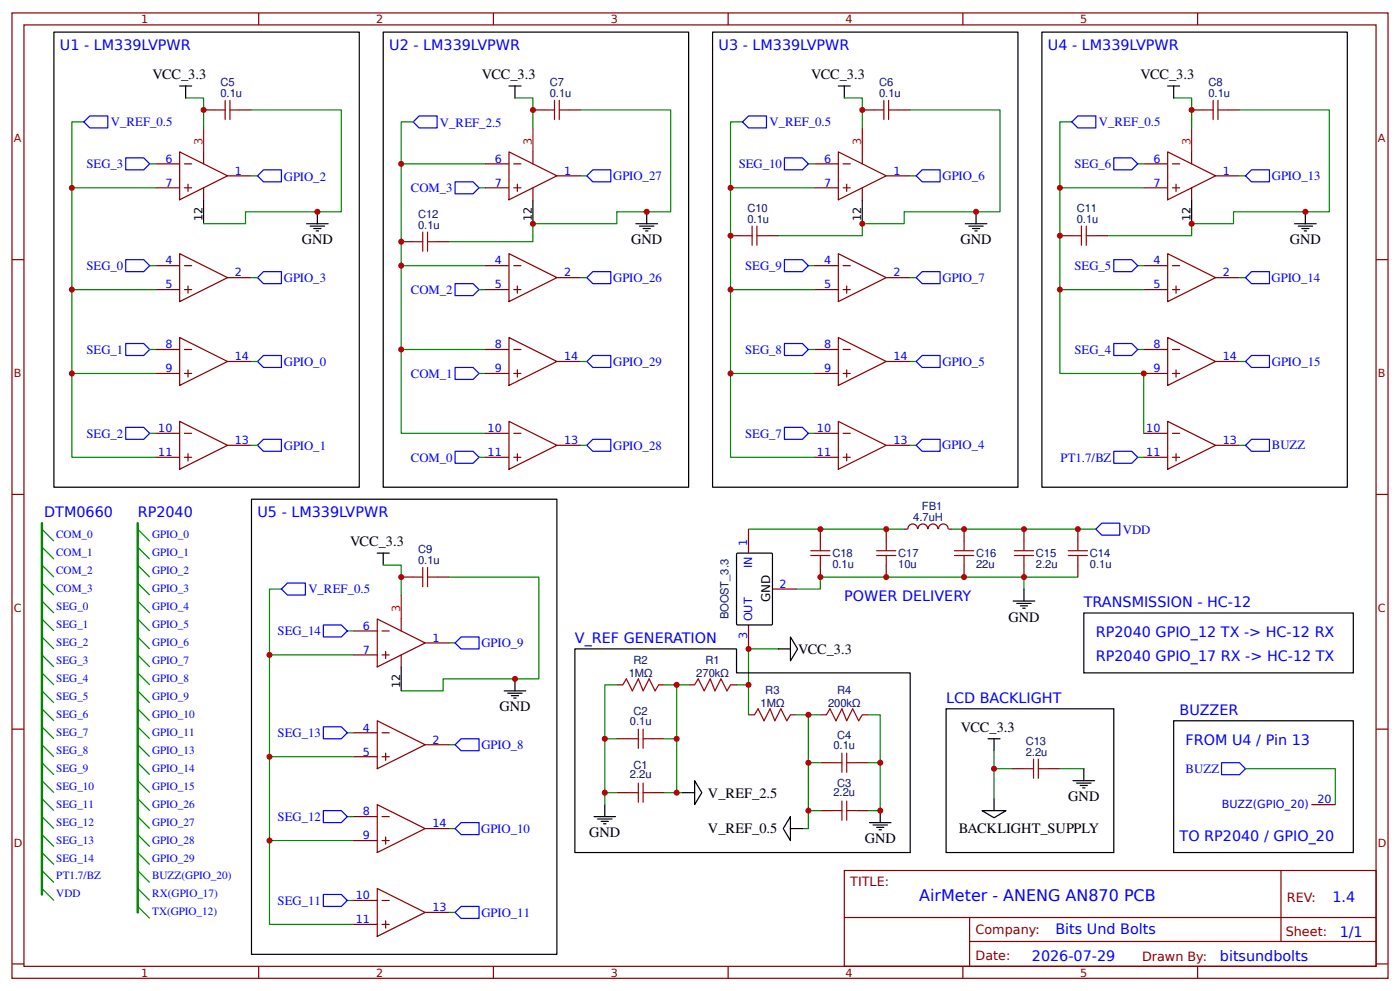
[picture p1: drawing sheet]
<svg xmlns="http://www.w3.org/2000/svg" width="309mm" height="219mm" viewBox="0 0 309 219" stroke-linecap="round" stroke-linejoin="round" font-family="sans-serif">
<g fill="none" stroke="#800" stroke-width=".26">
<path d="M2.6 2.9h304.1v213.2h-304.1zM5.3 5.5h298.7v208h-298.7zM57.1 2.9v2.6M109 2.9v2.6M160.9 2.9v2.6M212.7 2.9v2.6M264.6 2.9v2.6M34.4 36.2h5.3M39.7 33.5l10.6 5.3-10.6 5.3zM40.7 36.2h1.6M45 33.5v2.7M45 24.3h2.6"/>
<path d="M50.3 38.8h5.3M52.9 24.3h2.7M107.2 36.2h5.2M112.4 33.5l10.6 5.3-10.6 5.3zM113.5 36.2h1.6M117.7 24.3h2.7M117.7 33.5v2.7M123 38.8h5.3M125.7 24.3h2.6M179.9 36.2h5.3M185.2 33.5l10.6 5.3-10.6 5.3zM186.3 36.2h1.6"/>
<path d="M190.5 24.3h2.6M190.5 33.5v2.7M195.8 38.8h5.3M198.4 24.3h2.7M252.7 36.2h5.3M258 33.5l10.6 5.3-10.6 5.3zM259 36.2h1.6M263.3 24.3h2.6M263.3 33.5v2.7M268.6 38.8h5.2M271.2 24.3h2.6M2.6 57.4h2.7"/>
<path d="M34.4 41.5h5.3M34.4 58.7h5.3M39.7 56l10.6 5.3-10.6 5.3zM40.7 41.5h1.6M40.7 58.7h1.6M41.5 40.7v1.6M45 41.5v2.6M88.6 53.4h2.7M96.6 53.4h2.6M107.2 41.5h5.2M107.2 58.7h5.2M112.4 56l10.6 5.3-10.6 5.3z"/>
<path d="M113.5 41.5h1.6M113.5 58.7h1.6M114.3 40.7v1.6M117.7 41.5v2.6M161.4 52.1h2.6M169.3 52.1h2.7M179.9 41.5h5.3M179.9 58.7h5.3M185.2 56l10.6 5.3-10.6 5.3zM186.3 41.5h1.6M186.3 58.7h1.6M187.1 40.7v1.6"/>
<path d="M190.5 41.5v2.6M234.2 52.1h2.6M242.1 52.1h2.6M252.7 41.5h5.3M252.7 58.7h5.3M258 56l10.6 5.3-10.6 5.3zM259 41.5h1.6M259 58.7h1.6M259.8 40.7v1.6M263.3 41.5v2.6M304 57.4h2.7M34.4 64h5.3"/>
<path d="M34.4 77.2h5.3M39.7 74.6l10.6 5.3-10.6 5.2zM40.7 64h1.6M40.7 77.2h1.6M41.5 63.2v1.6M50.3 61.3h5.3M50.3 79.9h5.3M107.2 64h5.2M107.2 77.2h5.2M112.4 74.6l10.6 5.3-10.6 5.2zM113.5 64h1.6M113.5 77.2h1.6"/>
<path d="M114.3 63.2v1.6M123 61.3h5.3M123 79.9h5.3M179.9 64h5.3M179.9 77.2h5.3M185.2 74.6l10.6 5.3-10.6 5.2zM186.3 64h1.6M186.3 77.2h1.6M187.1 63.2v1.6M195.8 61.3h5.3M195.8 79.9h5.3M252.7 64h5.3"/>
<path d="M252.7 77.2h5.3M258 74.6l10.6 5.3-10.6 5.2zM259 64h1.6M259 77.2h1.6M259.8 63.2v1.6M268.6 61.3h5.2M268.6 79.9h5.2M34.4 82.5h5.3M34.4 95.7h5.3M39.7 93.1l10.6 5.3-10.6 5.3zM40.7 82.5h1.6M40.7 95.7h1.6"/>
<path d="M41.5 81.7v1.6M50.3 98.4h5.3M107.2 82.5h5.2M107.2 95.7h5.2M112.4 93.1l10.6 5.3-10.6 5.3zM113.5 82.5h1.6M113.5 95.7h1.6M114.3 81.7v1.6M123 98.4h5.3M179.9 82.5h5.3M179.9 95.7h5.3M185.2 93.1l10.6 5.3-10.6 5.3z"/>
<path d="M186.3 82.5h1.6M186.3 95.7h1.6M187.1 81.7v1.6M195.8 98.4h5.3M252.7 82.5h5.3M252.7 95.7h5.3M258 93.1l10.6 5.3-10.6 5.3zM259 82.5h1.6M259 95.7h1.6M259.8 81.7v1.6M268.6 98.4h5.2M2.6 109.2h2.7"/>
<path d="M34.4 101h5.3M40.7 101h1.6M41.5 100.2v1.6M107.2 101h5.2M113.5 101h1.6M114.3 100.2v1.6M165.4 116.9v5.3M179.9 101h5.3M181.2 116.9v2.6M186.3 101h1.6M187.1 100.2v1.6M195.8 116.9v2.6"/>
<path d="M199.8 116.9h.8M200.6 116.9a1.06 1.06 0 0 1 1-1.2 1.06 1.06 0 0 1 1.1 1.2M202.8 116.9a1.06 1.06 0 0 1 1.1-1.2 1.06 1.06 0 0 1 1 1.2M205.1 116.9a1.06 1.06 0 0 1 1-1.2 1.06 1.06 0 0 1 1.1 1.2M207.4 116.9a1.06 1.06 0 0 1 1-1.2 1.06 1.06 0 0 1 1.1 1.2M209.5 116.9h.8M213 116.9v2.6M226.2 116.9v2.6M238.1 116.9v2.6M252.7 101h5.3M259 101h1.6M259.8 100.2v1.6"/>
<path d="M304 109.2h2.7M78.1 139.4h5.2M83.3 136.7l10.6 5.3-10.6 5.3zM84.4 139.4h1.6M88.6 127.5h2.7M88.6 136.7v2.7M96.6 127.5h2.6M165.4 138.1v5.3M170.7 130.1h5.2M181.2 124.8v2.7M195.8 124.8v2.7M213 124.8v2.7"/>
<path d="M226.2 124.8v2.7M238.1 124.8v2.7M78.1 144.7h5.2M83.3 159.2l10.6 5.3-10.6 5.3zM84.4 144.7h1.6M85.2 143.9v1.6M88.6 144.7v2.6M93.9 142h5.3M136.3 151.3h1.3M145.5 151.3h1.3M152.1 151.3h1.4M161.4 151.3h1.3"/>
<path d="M165.4 157.9h1.3M174.6 157.9h1.3M181.2 157.9h1.4M190.5 157.9h1.3M2.6 161.1h2.7M78.1 161.9h5.2M78.1 167.2h5.2M83.3 177.7l10.6 5.3-10.6 5.3zM84.4 161.9h1.6M84.4 167.2h1.6M85.2 166.4v1.6M93.9 164.5h5.3"/>
<path d="M136.3 163.2h2.6M136.3 175.1h2.6M144.2 163.2h2.6M144.2 175.1h2.6M181.2 168.5h2.7M181.2 179.1h2.7M189.2 168.5h2.6M189.2 179.1h2.6M223.6 169.8h2.6M231.5 169.8h2.7M289.7 177.7h5.3M304 161.1h2.7"/>
<path d="M78.1 198.9h5.2M78.1 180.4h5.2M78.1 185.7h5.2M83.3 196.3l10.6 5.3-10.6 5.3zM84.4 198.9h1.6M84.4 180.4h1.6M84.4 185.7h1.6M85.2 184.9v1.6M93.9 183h5.3M186.5 192.3h117.5v21.2h-117.5zM283 192.3v15.7M2.6 212.9h2.7"/>
<path d="M57.1 213.5v2.6M78.1 204.2h5.2M84.4 204.2h1.6M85.2 203.4v1.6M93.9 201.6h5.3M109 213.5v2.6M160.9 213.5v2.6M186.6 202.7h117.3M212.7 213.5v2.6M214.2 208h89.7M214.2 202.7v10.6M264.6 213.5v2.6"/>
<path d="M304 212.9h2.7"/>
</g>
<path d="M45 28.3v5.2M117.7 28.3v5.2M190.5 28.3v5.2M263.3 28.3v5.2M88.6 131.4v5.3" fill="none" stroke="#f00" stroke-width=".26"/>
<g fill="none" stroke="#000" stroke-width=".26">
<path d="M11.9 7.1h67.5v100.5h-67.5zM39.7 19h2.6M41 19v2.6M84.7 7.1h67.4v100.5h-67.4zM112.4 19h2.7M113.8 19v2.6M157.4 7.1h67.5v100.5h-67.5zM185.2 19h2.7M186.5 19v2.6M230.2 7.1h67.5v100.5h-67.5zM258 19h2.6M259.3 19v2.6"/>
<path d="M45 44.1v5.3M67.7 49.4h4.8M68.5 50h3.2M69.3 50.5h1.6M69.8 51h.6M70.1 46.8v2.6M117.7 44.1v5.3M140.5 49.4h4.8M141.3 50h3.2M142.1 50.5h1.6M142.6 51h.5M142.9 46.8v2.6"/>
<path d="M190.5 44.1v5.3M213.3 49.4h4.7M214 50h3.2M214.8 50.5h1.6M215.4 51h.5M215.6 46.8v2.6M263.3 44.1v5.3M286 49.4h4.8M286.8 50h3.2M287.6 50.5h1.6M288.1 51h.6M288.4 46.8v2.6"/>
<path d="M55.6 110.3h67.4v100.5h-67.4zM83.3 122.2h2.7M84.7 122.2v2.6M162.8 122.3l.2-.1h7.4l.2 .1 .1 15.5-.2 .2-7.5 .1-.2-.2zM223.8 132.8h4.8M224.6 133.3h3.2M225.4 133.8h1.6M226 134.4h.5M226.2 130.1v2.7M239.4 135.4h59.6v13.2h-59.6zM88.6 147.3v5.3M111.4 152.6h4.8"/>
<path d="M112.2 153.1h3.2M113 153.7h1.6M113.5 154.2h.5M113.8 150v2.6M127 143.4h35.7v5.2h38.4v39.7h-74.1zM172 143.4h2.6M174.6 140.7l1.6 2.7-1.6 2.6zM209 156.6h37.1v31.7h-37.1zM259.3 159.2h39.7v29.1h-39.7zM133.6 177.7v2.7M150.8 175.1h2.7M153.5 172.5l1.5 2.6-1.5 2.6z"/>
<path d="M194.5 179.1v2.6M217 179.1h5.2l-2.6 1.6zM218.3 163.2h2.6M219.6 163.2v2.6M219.6 176.4v2.7M237.1 172.5h4.7M237.9 173h3.1M238.7 173.5h1.5M239.2 174h.5M239.4 169.8v2.7M131.2 180.4h4.8M132 180.9h3.2"/>
<path d="M132.8 181.5h1.6M133.3 182h.6M174.6 180.4v5.3l-1.6-2.7zM174.6 183h2.7M192.1 181.7h4.7M192.9 182.2h3.2M193.7 182.8h1.6M194.2 183.3h.5"/>
</g>
<path d="M9.3 115.6v82M30.4 115.6v86" fill="none" stroke="#080" stroke-width=".53"/>
<g fill="#000" stroke="#080" stroke-width=".26">
<path d="M9.3 116.9l2.6 2.6zM30.4 116.9l2.7 2.6zM9.3 136.7l2.6 2.7zM9.3 132.8l2.6 2.6zM9.3 128.8l2.6 2.6zM9.3 124.8l2.6 2.7zM9.3 120.9l2.6 2.6zM30.4 120.9l2.7 2.6zM30.4 124.8l2.7 2.7zM30.4 128.8l2.7 2.6zM30.4 132.8l2.7 2.6zM30.4 136.7l2.7 2.7z"/>
<path d="M9.3 156.6l2.6 2.6zM9.3 152.6l2.6 2.7zM9.3 148.6l2.6 2.7zM9.3 144.7l2.6 2.6zM9.3 140.7l2.6 2.7zM30.4 140.7l2.7 2.7zM30.4 144.7l2.7 2.6zM30.4 148.6l2.7 2.7zM30.4 152.6l2.7 2.7zM30.4 156.6l2.7 2.6zM9.3 172.5l2.6 2.6zM9.3 176.4l2.6 2.7z"/>
<path d="M9.3 168.5l2.6 2.6zM9.3 164.5l2.6 2.7zM9.3 160.5l2.6 2.7zM30.4 160.5l2.7 2.7zM30.4 164.5l2.7 2.7zM30.4 168.5l2.7 2.6zM30.4 176.4l2.7 2.7zM30.4 172.5l2.7 2.6zM9.3 188.3l2.6 2.7zM9.3 184.4l2.6 2.6zM9.3 180.4l2.6 2.6zM9.3 192.3l2.6 2.6z"/>
<path d="M9.3 196.3l2.6 2.6zM30.4 180.4l2.7 2.6zM30.4 184.4l2.7 2.6zM30.4 188.3l2.7 2.7zM30.4 196.3l2.7 2.6zM30.4 192.3l2.7 2.6zM30.4 200.2l2.7 2.7z"/>
</g>
<g fill="none" stroke="#00f" stroke-width=".26">
<path d="M18.5 26.9l1.3-1.3h4v2.7h-4zM27.8 34.9h3.9l1.4 1.3-1.4 1.3h-3.9zM56.9 38.8l1.3-1.3h4v2.7h-4zM91.3 26.9l1.3-1.3h4v2.7h-4zM129.6 38.8l1.4-1.3h3.9v2.7h-3.9zM164 26.9l1.4-1.3h3.9v2.7h-3.9zM173.3 34.9h4l1.3 1.3-1.3 1.3h-4zM202.4 38.8l1.3-1.3h4v2.7h-4zM236.8 26.9l1.3-1.3h4v2.7h-4zM246.1 34.9h3.9l1.4 1.3-1.4 1.3h-3.9zM275.2 38.8l1.3-1.3h4v2.7h-4zM27.8 57.4h3.9l1.4 1.3-1.4 1.3h-3.9z"/>
<path d="M100.5 40.2h4l1.3 1.3-1.3 1.3h-4zM173.3 57.4h4l1.3 1.3-1.3 1.3h-4zM246.1 57.4h3.9l1.4 1.3-1.4 1.3h-3.9zM27.8 75.9h3.9l1.4 1.3-1.4 1.3h-3.9zM56.9 79.9l1.3-1.4h4v2.7h-4zM58.2 60h4v2.7h-4l-1.3-1.4zM100.5 62.7h4l1.3 1.3-1.3 1.3h-4zM129.6 61.3l1.4-1.3h3.9v2.7h-3.9zM129.6 79.9l1.4-1.4h3.9v2.7h-3.9zM173.3 75.9h4l1.3 1.3-1.3 1.3h-4zM202.4 61.3l1.3-1.3h4v2.7h-4zM202.4 79.9l1.3-1.4h4v2.7h-4z"/>
<path d="M246.1 75.9h3.9l1.4 1.3-1.4 1.3h-3.9zM275.2 61.3l1.3-1.3h4v2.7h-4zM275.2 79.9l1.3-1.4h4v2.7h-4zM27.8 94.4h3.9l1.4 1.3-1.4 1.3h-3.9zM56.9 98.4l1.3-1.4h4v2.7h-4zM100.5 81.2h4l1.3 1.3-1.3 1.3h-4zM100.5 99.7h4l1.3 1.3-1.3 1.3h-4zM129.6 98.4l1.4-1.4h3.9v2.7h-3.9zM173.3 94.4h4l1.3 1.3-1.3 1.3h-4zM202.4 98.4l1.3-1.4h4v2.7h-4zM246.1 99.7h3.9l1.4 1.3-1.4 1.3h-3.9zM275.2 98.4l1.3-1.4h4v2.7h-4z"/>
<path d="M242.1 116.9l1.3-1.3h4v2.6h-4zM62.2 130.1l1.3-1.3h4v2.6h-4zM71.4 138.1h4l1.3 1.3-1.3 1.3h-4zM100.5 142l1.4-1.3h3.9v2.7h-3.9zM71.4 160.5h4l1.3 1.4-1.3 1.3h-4zM71.4 179.1h4l1.3 1.3-1.3 1.3h-4zM101.9 163.2h3.9v2.6h-3.9l-1.4-1.3zM269.9 168.5h3.9l1.4 1.3-1.4 1.3h-3.9zM71.4 197.6h4l1.3 1.3-1.3 1.3h-4zM100.5 183l1.4-1.3h3.9v2.7h-3.9zM100.5 201.6l1.4-1.4h3.9v2.7h-3.9z"/>
</g>
<g fill="none" stroke="#080" stroke-width=".26">
<path d="M18.5 26.9h-2.6v14.6h18.5M33.1 36.2h1.3M41 21.6h4v6.7M55.6 24.3h19.8v22.5h-21.2v2.6h-9.2M55.6 38.8h1.3M91.3 26.9h-2.7v9.3M107.2 36.2h-18.6v22.5h18.6M113.8 21.6h3.9v6.7M128.3 24.3h19.9v22.5h-11.9v2.6h-18.6v4h-18.5M128.3 38.8h1.3M164 26.9h-2.6v14.6h18.5M178.6 36.2h1.3"/>
<path d="M186.5 21.6h4v6.7M201.1 24.3h19.8v22.5h-21.1v2.6h-9.3v2.7h-18.5M201.1 38.8h1.3M236.8 26.9h-2.6v14.6h18.5M251.4 36.2h1.3M259.3 21.6h4v6.7M273.8 24.3h19.9v22.5h-21.2v2.6h-9.2v2.7h-18.6M273.8 38.8h1.4M15.9 41.5v22.5h18.5M33.1 58.7h1.3M88.6 58.7v18.5h18.6M105.8 41.5h1.4"/>
<path d="M161.4 41.5v22.5h18.5M178.6 58.7h1.3M234.2 41.5v22.5h18.5M251.4 58.7h1.3M15.9 64v18.5h18.5M33.1 77.2h1.3M55.6 79.9h1.3M55.6 61.3h1.3M88.6 77.2v18.5h18.6M105.8 64h1.4M128.3 79.9h1.3M128.3 61.3h1.3"/>
<path d="M161.4 64v18.5h18.5M178.6 77.2h1.3M201.1 79.9h1.3M201.1 61.3h1.3M234.2 64v18.5h18.5v13.2M251.4 77.2h1.3M273.8 79.9h1.4M273.8 61.3h1.4M15.9 82.5v18.5h18.5M33.1 95.7h1.3M55.6 98.4h1.3M105.8 82.5h1.4"/>
<path d="M128.3 98.4h1.3M161.4 82.5v18.5h18.5M178.6 95.7h1.3M201.1 98.4h1.3M273.8 98.4h1.4M105.8 101h1.4M165.4 116.9h34.4M210.3 116.9h31.8M251.4 101h1.3M62.2 130.1h-2.7v14.6h18.6M76.7 139.4h1.4M84.7 124.8h3.9v6.6"/>
<path d="M99.2 127.5h19.9v22.5h-21.2v2.6h-9.3M175.9 130.1h5.3v-2.6h45v2.6M226.2 127.5h11.9M59.5 144.7v22.5h18.6M99.2 142h1.3M136.3 151.3h-2.7v26.4M146.8 151.3h5.3M149.5 151.3v23.8h1.3M165.4 151.3v6.6M172 143.4h-6.6v7.9h-2.7M175.9 157.9h5.3M178.6 157.9v25.1h-1.3"/>
<path d="M191.8 157.9h2.7v21.2h-2.7M59.5 167.2v18.5h18.6M76.7 161.9h1.4M99.2 164.5h1.3M133.6 163.2h2.7M133.6 175.1h2.7M146.8 163.2h2.7M146.8 175.1h2.7M178.6 179.1h2.6M178.6 168.5h2.6M191.8 168.5h2.7M219.6 165.8v4h4"/>
<path d="M219.6 169.8v6.6M234.2 169.8h5.2M275.2 169.8h19.8v7.9M59.5 185.7v18.5h18.6M76.7 198.9h1.4M76.7 180.4h1.4M99.2 183h1.3M99.2 201.6h1.3"/>
</g>
<g fill="none" stroke="#a00000" stroke-width=".26">
<path d="M47.6 24.3h2.1M49.7 22.2v4.2M50.8 24.3h2.1M50.8 22.2v4.2M120.4 24.3h2.1M122.5 22.2v4.2M123.6 24.3h2.1M123.6 22.2v4.2M193.1 24.3h2.2M195.3 22.2v4.2M196.3 24.3h2.1M196.3 22.2v4.2"/>
<path d="M265.9 24.3h2.1M268 22.2v4.2M269.1 24.3h2.1M269.1 22.2v4.2M91.3 53.4h2.1M93.4 51.3v4.2M94.5 51.3v4.2M94.5 53.4h2.1M164 52.1h2.2M166.2 50v4.2M167.2 52.1h2.1M167.2 50v4.2"/>
<path d="M236.8 52.1h2.1M238.9 50v4.2M240 52.1h2.1M240 50v4.2M181.2 119.5v2.2M195.8 119.5v2.2M213 119.5v2.2M226.2 119.5v2.2M238.1 119.5v2.2M91.3 127.5h2.1M93.4 125.4v4.2M94.5 127.5h2.1"/>
<path d="M94.5 125.4v4.2M179.1 122.7h4.3M179.1 121.7h4.3M181.2 122.7v2.1M193.7 122.7h4.2M193.7 121.7h4.2M195.8 122.7v2.1M210.9 122.7h4.2M210.9 121.7h4.2M213 122.7v2.1M224.1 122.7h4.2M224.1 121.7h4.2"/>
<path d="M226.2 122.7v2.1M236 122.7h4.2M236 121.7h4.2M238.1 122.7v2.1M137.6 151.3l.8-1.3 1.3 2.6 1.3-2.6 1.1 2.6 1.3-2.6 1.3 2.6 .8-1.3M153.5 151.3l.8-1.3 1.3 2.6 1.3-2.6 1.1 2.6 1.3-2.6 1.3 2.6 .8-1.3M166.7 157.9l.8-1.3 1.3 2.6 1.3-2.6 1.1 2.6 1.3-2.6 1.3 2.6 .8-1.3M182.6 157.9l.8-1.3 1.3 2.6 1.3-2.6 1.1 2.6 1.3-2.6 1.3 2.6 .8-1.3M138.9 163.2h2.1M138.9 175.1h2.1M141 161.1v4.2M141 173v4.2"/>
<path d="M142.1 161.1v4.2M142.1 173v4.2M142.1 163.2h2.1M142.1 175.1h2.1M183.9 168.5h2.1M183.9 179.1h2.1M186 166.4v4.2M186 177v4.2M187.1 166.4v4.2M187.1 177v4.2M187.1 168.5h2.1M187.1 179.1h2.1"/>
<path d="M226.2 169.8h2.1M228.3 167.7v4.2M229.4 169.8h2.1M229.4 167.7v4.2"/>
</g>
<g fill="#c00">
<circle cx="45" cy="24.3" r=".66"/>
<circle cx="70.1" cy="46.8" r=".66"/>
<circle cx="15.9" cy="82.5" r=".66"/>
<circle cx="15.9" cy="64" r=".66"/>
<circle cx="117.7" cy="24.3" r=".66"/>
<circle cx="161.4" cy="82.5" r=".66"/>
<circle cx="215.6" cy="46.8" r=".66"/>
<circle cx="190.5" cy="24.3" r=".66"/>
<circle cx="263.3" cy="24.3" r=".66"/>
<circle cx="288.4" cy="46.8" r=".66"/>
<circle cx="59.5" cy="185.7" r=".66"/>
<circle cx="113.8" cy="150" r=".66"/>
<circle cx="88.6" cy="127.5" r=".66"/>
<circle cx="88.6" cy="58.7" r=".66"/>
<circle cx="88.6" cy="77.2" r=".66"/>
<circle cx="88.6" cy="36.2" r=".66"/>
<circle cx="15.9" cy="41.5" r=".66"/>
<circle cx="161.4" cy="41.5" r=".66"/>
<circle cx="161.4" cy="64" r=".66"/>
<circle cx="234.2" cy="41.5" r=".66"/>
<circle cx="234.2" cy="64" r=".66"/>
<circle cx="59.5" cy="144.7" r=".66"/>
<circle cx="59.5" cy="167.2" r=".66"/>
<circle cx="88.6" cy="53.4" r=".66"/>
<circle cx="117.7" cy="49.4" r=".66"/>
<circle cx="142.9" cy="46.8" r=".66"/>
<circle cx="161.4" cy="52.1" r=".66"/>
<circle cx="190.5" cy="49.4" r=".66"/>
<circle cx="263.3" cy="49.4" r=".66"/>
<circle cx="234.2" cy="52.1" r=".66"/>
<circle cx="252.7" cy="82.5" r=".66"/>
<circle cx="226.2" cy="116.9" r=".66"/>
<circle cx="226.2" cy="127.5" r=".66"/>
<circle cx="195.8" cy="116.9" r=".66"/>
<circle cx="195.8" cy="127.5" r=".66"/>
<circle cx="213" cy="127.5" r=".66"/>
<circle cx="213" cy="116.9" r=".66"/>
<circle cx="238.1" cy="116.9" r=".66"/>
<circle cx="181.2" cy="116.9" r=".66"/>
<circle cx="181.2" cy="127.5" r=".66"/>
<circle cx="165.4" cy="143.4" r=".66"/>
<circle cx="165.4" cy="151.3" r=".66"/>
<circle cx="149.5" cy="151.3" r=".66"/>
<circle cx="178.6" cy="157.9" r=".66"/>
<circle cx="149.5" cy="163.2" r=".66"/>
<circle cx="133.6" cy="163.2" r=".66"/>
<circle cx="133.6" cy="175.1" r=".66"/>
<circle cx="149.5" cy="175.1" r=".66"/>
<circle cx="194.5" cy="168.5" r=".66"/>
<circle cx="178.6" cy="168.5" r=".66"/>
<circle cx="178.6" cy="179.1" r=".66"/>
<circle cx="194.5" cy="179.1" r=".66"/>
<circle cx="219.6" cy="169.8" r=".66"/>
</g>
<text font-size="3.5" fill="#00f" x="203.1" y="199.1">AirMeter - ANENG AN870 PCB</text>
<g font-size="3.2" fill="#00f">
<text x="13.2" y="11.1">U1 - LM339LVPWR</text>
<text x="86" y="11.1">U2 - LM339LVPWR</text>
<text x="158.7" y="11.1">U3 - LM339LVPWR</text>
<text x="231.5" y="11.1">U4 - LM339LVPWR</text>
<text x="9.8" y="114.2">DTM0660</text>
<text x="30.4" y="114.2">RP2040</text>
<text x="56.9" y="114.2">U5 - LM339LVPWR</text>
<text x="186.5" y="132.8">POWER DELIVERY</text>
<text x="239.4" y="134.1">TRANSMISSION - HC-12</text>
<text x="127" y="142">V_REF GENERATION</text>
<text x="242.1" y="140.7">RP2040 GPIO_12 TX -&gt; HC-12 RX</text>
<text x="242.1" y="146">RP2040 GPIO_17 RX -&gt; HC-12 TX</text>
<text x="209" y="155.3">LCD BACKLIGHT</text>
<text x="260.6" y="157.9">BUZZER</text>
<text x="261.9" y="164.5">FROM U4 / Pin 13</text>
<text x="260.6" y="185.7">TO RP2040 / GPIO_20</text>
<text x="294.4" y="199.2">1.4</text>
<text x="233.2" y="206.4">Bits Und Bolts</text>
<text x="296" y="207">1/1</text>
<text x="228" y="212.3">2026-07-29</text>
<text x="269.5" y="212.2">bitsundbolts</text>
</g>
<g font-size="3.2">
<text x="33.7" y="17.4">VCC_3.3</text>
<text x="106.5" y="17.4">VCC_3.3</text>
<text x="179.2" y="17.4">VCC_3.3</text>
<text x="252" y="17.4">VCC_3.3</text>
<text x="66.7" y="53.9">GND</text>
<text x="139.4" y="53.9">GND</text>
<text x="212.2" y="53.9">GND</text>
<text x="285" y="53.9">GND</text>
<text x="77.4" y="120.6">VCC_3.3</text>
<text x="222.8" y="137.3">GND</text>
<text x="176.3" y="144.4">VCC_3.3</text>
<text x="110.3" y="157.1">GND</text>
<text x="212.3" y="161.6">VCC_3.3</text>
<text x="156.4" y="176.2">V_REF_2.5</text>
<text x="236" y="177">GND</text>
<text x="130.2" y="184.9">GND</text>
<text x="156.4" y="184.1">V_REF_0.5</text>
<text x="211.8" y="184.1">BACKLIGHT_SUPPLY</text>
<text x="191" y="186.3">GND</text>
</g>
<g font-size="2.8" fill="#00f">
<text x="24.5" y="27.8">V_REF_0.5</text>
<text x="97.2" y="28">V_REF_2.5</text>
<text x="170" y="27.8">V_REF_0.5</text>
<text x="242.8" y="27.8">V_REF_0.5</text>
<text x="19.1" y="37.1">SEG_3</text>
<text x="62.7" y="39.9">GPIO_2</text>
<text x="135.5" y="39.9">GPIO_27</text>
<text x="163.2" y="37.1">SEG_10</text>
<text x="208.2" y="39.7">GPIO_6</text>
<text x="237.4" y="37.1">SEG_6</text>
<text x="281" y="39.7">GPIO_13</text>
<text x="90.8" y="42.4">COM_3</text>
<text x="19.1" y="59.6">SEG_0</text>
<text x="164.6" y="59.6">SEG_9</text>
<text x="237.4" y="59.6">SEG_5</text>
<text x="62.7" y="62.4">GPIO_3</text>
<text x="90.8" y="64.9">COM_2</text>
<text x="135.5" y="62.3">GPIO_26</text>
<text x="208.2" y="62.2">GPIO_7</text>
<text x="280.9" y="62.2">GPIO_14</text>
<text x="19.1" y="78.2">SEG_1</text>
<text x="62.7" y="80.9">GPIO_0</text>
<text x="90.8" y="83.4">COM_1</text>
<text x="135.5" y="80.9">GPIO_29</text>
<text x="164.6" y="78.1">SEG_8</text>
<text x="208.2" y="80.8">GPIO_5</text>
<text x="237.4" y="78.2">SEG_4</text>
<text x="281" y="80.8">GPIO_15</text>
<text x="19.1" y="96.7">SEG_2</text>
<text x="62.7" y="99.4">GPIO_1</text>
<text x="90.8" y="102">COM_0</text>
<text x="135.5" y="99.4">GPIO_28</text>
<text x="164.6" y="96.7">SEG_7</text>
<text x="208.2" y="99.3">GPIO_4</text>
<text x="234.3" y="102">PT1.7/BZ</text>
<text x="281" y="99.3">BUZZ</text>
<text x="248.1" y="117.9">VDD</text>
<text x="68.1" y="131">V_REF_0.5</text>
<text x="61.3" y="140.3">SEG_14</text>
<text x="106.4" y="143">GPIO_9</text>
<text x="61.3" y="162.8">SEG_13</text>
<text x="106.4" y="165.4">GPIO_8</text>
<text x="261.9" y="170.8">BUZZ</text>
<text x="61.3" y="181.3">SEG_12</text>
<text x="106.3" y="183.9">GPIO_10</text>
<text x="61.3" y="199.9">SEG_11</text>
<text x="106.4" y="202.5">GPIO_11</text>
</g>
<g font-size="2.8" fill="#800">
<text x="187.9" y="195.7">TITLE:</text>
<text x="284.3" y="199.2">REV:</text>
<text x="215.5" y="206.4">Company:</text>
<text x="284.1" y="206.9">Sheet:</text>
<text x="215.5" y="212.1">Date:</text>
<text x="252.3" y="212.2">Drawn By:</text>
</g>
<text font-size="2.6" x="170.1" y="133" transform="rotate(-90 170.1 133)">GND</text>
<g font-size="2.5" fill="#800">
<text x="31.2" y="5.1">1</text>
<text x="83.1" y="5.1">2</text>
<text x="134.9" y="5.1">3</text>
<text x="186.8" y="5.1">4</text>
<text x="238.7" y="5.1">5</text>
<text x="3" y="31.4">A</text>
<text x="304.4" y="31.4">A</text>
<text x="3" y="83.3">B</text>
<text x="304.4" y="83.3">B</text>
<text x="3" y="135.1">C</text>
<text x="304.4" y="135.1">C</text>
<text x="3" y="187">D</text>
<text x="304.4" y="187">D</text>
<text x="31.2" y="215.7">1</text>
<text x="83.1" y="215.7">2</text>
<text x="134.9" y="215.7">3</text>
<text x="186.8" y="215.7">4</text>
<text x="238.7" y="215.7">5</text>
</g>
<g font-size="2.5" fill="#000080">
<text x="48.7" y="21.4">0.1u</text>
<text x="48.7" y="19">C5</text>
<text x="121.5" y="21.4">0.1u</text>
<text x="121.5" y="19">C7</text>
<text x="194.2" y="21.4">0.1u</text>
<text x="194.2" y="19">C6</text>
<text x="267" y="21.4">0.1u</text>
<text x="267" y="19">C8</text>
<text x="165.1" y="46.8">C10</text>
<text x="237.9" y="46.8">C11</text>
<text x="92.4" y="50.5">0.1u</text>
<text x="92.4" y="48.1">C12</text>
<text x="165.1" y="49.2">0.1u</text>
<text x="237.9" y="49.2">0.1u</text>
<text x="203.7" y="112.6">FB1</text>
<text x="201.8" y="115.1">4.7uH</text>
<text x="92.4" y="124.6">0.1u</text>
<text x="92.4" y="122.2">C9</text>
<text x="183.9" y="125.5">0.1u</text>
<text x="183.9" y="123">C18</text>
<text x="198.4" y="125.5">10u</text>
<text x="198.4" y="123">C17</text>
<text x="215.6" y="125.5">22u</text>
<text x="215.6" y="123">C16</text>
<text x="228.9" y="125.5">2.2u</text>
<text x="228.9" y="123">C15</text>
<text x="240.8" y="125.5">0.1u</text>
<text x="240.8" y="123">C14</text>
<text x="161" y="136.8" transform="rotate(-90 161 136.8)">BOOST_3.3</text>
<text x="138.9" y="149.5">1MΩ</text>
<text x="140" y="146.8">R2</text>
<text x="153.8" y="149.5">270kΩ</text>
<text x="155.8" y="146.8">R1</text>
<text x="169.1" y="153.4">R3</text>
<text x="185" y="153.4">R4</text>
<text x="139.1" y="160.1">0.1u</text>
<text x="140" y="157.9">C2</text>
<text x="168" y="156.1">1MΩ</text>
<text x="182.9" y="156.1">200kΩ</text>
<text x="184.1" y="165.4">0.1u</text>
<text x="185" y="163.2">C4</text>
<text x="226.6" y="164.5">C13</text>
<text x="226.6" y="166.9">2.2u</text>
<text x="139.1" y="172">2.2u</text>
<text x="140" y="169.8">C1</text>
<text x="185" y="173.7">C3</text>
<text x="184.1" y="175.9">2.2u</text>
</g>
<g font-size="2.5" fill="#00f">
<text x="36.5" y="35.9">6</text>
<text x="109.3" y="35.9">6</text>
<text x="182" y="35.9">6</text>
<text x="254.8" y="35.9">6</text>
<text x="36.5" y="41.2">7</text>
<text x="51.9" y="38.6">1</text>
<text x="109.3" y="41.2">7</text>
<text x="124.6" y="38.6">1</text>
<text x="182" y="41.2">7</text>
<text x="197.4" y="38.6">1</text>
<text x="254.8" y="41.2">7</text>
<text x="270.1" y="38.6">1</text>
<text x="36.5" y="58.4">4</text>
<text x="109.3" y="58.4">4</text>
<text x="182" y="58.4">4</text>
<text x="254.8" y="58.4">4</text>
<text x="36.5" y="63.7">5</text>
<text x="51.9" y="61.1">2</text>
<text x="109.3" y="63.7">5</text>
<text x="124.6" y="61.1">2</text>
<text x="182" y="63.7">5</text>
<text x="197.4" y="61.1">2</text>
<text x="254.8" y="63.7">5</text>
<text x="270.1" y="61.1">2</text>
<text x="36.5" y="76.9">8</text>
<text x="109.3" y="76.9">8</text>
<text x="182" y="76.9">8</text>
<text x="254.8" y="76.9">8</text>
<text x="36.5" y="82.2">9</text>
<text x="51.9" y="79.6">14</text>
<text x="109.3" y="82.2">9</text>
<text x="124.6" y="79.6">14</text>
<text x="182" y="82.2">9</text>
<text x="197.4" y="79.6">14</text>
<text x="254.8" y="82.2">9</text>
<text x="270.1" y="79.6">14</text>
<text x="35" y="95.5">10</text>
<text x="107.7" y="95.5">10</text>
<text x="180.5" y="95.5">10</text>
<text x="253.2" y="95.5">10</text>
<text x="35" y="100.8">11</text>
<text x="51.9" y="98.1">13</text>
<text x="107.7" y="100.8">11</text>
<text x="124.6" y="98.1">13</text>
<text x="180.5" y="100.8">11</text>
<text x="197.4" y="98.1">13</text>
<text x="253.2" y="100.8">11</text>
<text x="270.1" y="98.1">13</text>
<text x="12.4" y="118.9">COM_0</text>
<text x="33.6" y="118.9">GPIO_0</text>
<text x="12.4" y="122.8">COM_1</text>
<text x="33.6" y="122.8">GPIO_1</text>
<text x="165.1" y="120.6" transform="rotate(-90 165.1 120.6)">1</text>
<text x="166.2" y="125.6" transform="rotate(-90 166.2 125.6)">IN</text>
<text x="12.4" y="130.8">COM_3</text>
<text x="12.4" y="126.8">COM_2</text>
<text x="33.6" y="126.8">GPIO_2</text>
<text x="33.6" y="130.8">GPIO_3</text>
<text x="172.2" y="129.9">2</text>
<text x="12.4" y="134.8">SEG_0</text>
<text x="33.6" y="134.8">GPIO_4</text>
<text x="166.2" y="137.3" transform="rotate(-90 166.2 137.3)">OUT</text>
<text x="12.4" y="142.7">SEG_2</text>
<text x="12.4" y="138.7">SEG_1</text>
<text x="33.6" y="138.7">GPIO_5</text>
<text x="33.6" y="142.7">GPIO_6</text>
<text x="80.2" y="139.1">6</text>
<text x="95.5" y="141.8">1</text>
<text x="165.1" y="141.2" transform="rotate(-90 165.1 141.2)">3</text>
<text x="12.4" y="146.7">SEG_3</text>
<text x="33.6" y="146.7">GPIO_7</text>
<text x="80.2" y="144.4">7</text>
<text x="12.4" y="154.6">SEG_5</text>
<text x="12.4" y="150.6">SEG_4</text>
<text x="33.6" y="150.6">GPIO_8</text>
<text x="33.6" y="154.6">GPIO_9</text>
<text x="12.4" y="158.6">SEG_6</text>
<text x="33.6" y="158.6">GPIO_10</text>
<text x="80.2" y="161.6">4</text>
<text x="12.4" y="166.5">SEG_8</text>
<text x="12.4" y="162.5">SEG_7</text>
<text x="33.6" y="162.5">GPIO_11</text>
<text x="33.6" y="166.5">GPIO_13</text>
<text x="80.2" y="166.9">5</text>
<text x="95.5" y="164.3">2</text>
<text x="12.4" y="170.5">SEG_9</text>
<text x="33.6" y="170.5">GPIO_14</text>
<text x="12.4" y="174.4">SEG_10</text>
<text x="12.4" y="178.4">SEG_11</text>
<text x="33.6" y="178.4">GPIO_26</text>
<text x="33.6" y="174.4">GPIO_15</text>
<text x="270" y="178.5">BUZZ(GPIO_20)</text>
<text x="291" y="177.5">20</text>
<text x="12.4" y="182.4">SEG_12</text>
<text x="33.6" y="182.4">GPIO_27</text>
<text x="80.2" y="180.1">8</text>
<text x="80.2" y="185.4">9</text>
<text x="95.5" y="182.8">14</text>
<text x="12.4" y="190.3">SEG_14</text>
<text x="12.4" y="186.3">SEG_13</text>
<text x="33.6" y="186.3">GPIO_28</text>
<text x="33.6" y="190.3">GPIO_29</text>
<text x="12.4" y="194.3">PT1.7/BZ</text>
<text x="33.6" y="194.3">BUZZ(GPIO_20)</text>
<text x="12.4" y="198.3">VDD</text>
<text x="33.6" y="198.3">RX(GPIO_17)</text>
<text x="33.6" y="202.2">TX(GPIO_12)</text>
<text x="78.6" y="203.9">11</text>
<text x="78.6" y="198.6">10</text>
<text x="95.5" y="201.3">13</text>
</g>
<g font-size="2.5" fill="#f00">
<text x="44.7" y="32" transform="rotate(-90 44.7 32)">3</text>
<text x="117.5" y="32" transform="rotate(-90 117.5 32)">3</text>
<text x="190.2" y="32" transform="rotate(-90 190.2 32)">3</text>
<text x="263" y="32" transform="rotate(-90 263 32)">3</text>
<text x="88.4" y="135.1" transform="rotate(-90 88.4 135.1)">3</text>
</g>
<g font-size="2.5">
<text x="44.7" y="48.9" transform="rotate(-90 44.7 48.9)">12</text>
<text x="117.5" y="48.9" transform="rotate(-90 117.5 48.9)">12</text>
<text x="190.2" y="48.9" transform="rotate(-90 190.2 48.9)">12</text>
<text x="263" y="48.9" transform="rotate(-90 263 48.9)">12</text>
<text x="88.4" y="152" transform="rotate(-90 88.4 152)">12</text>
</g>
</svg>
